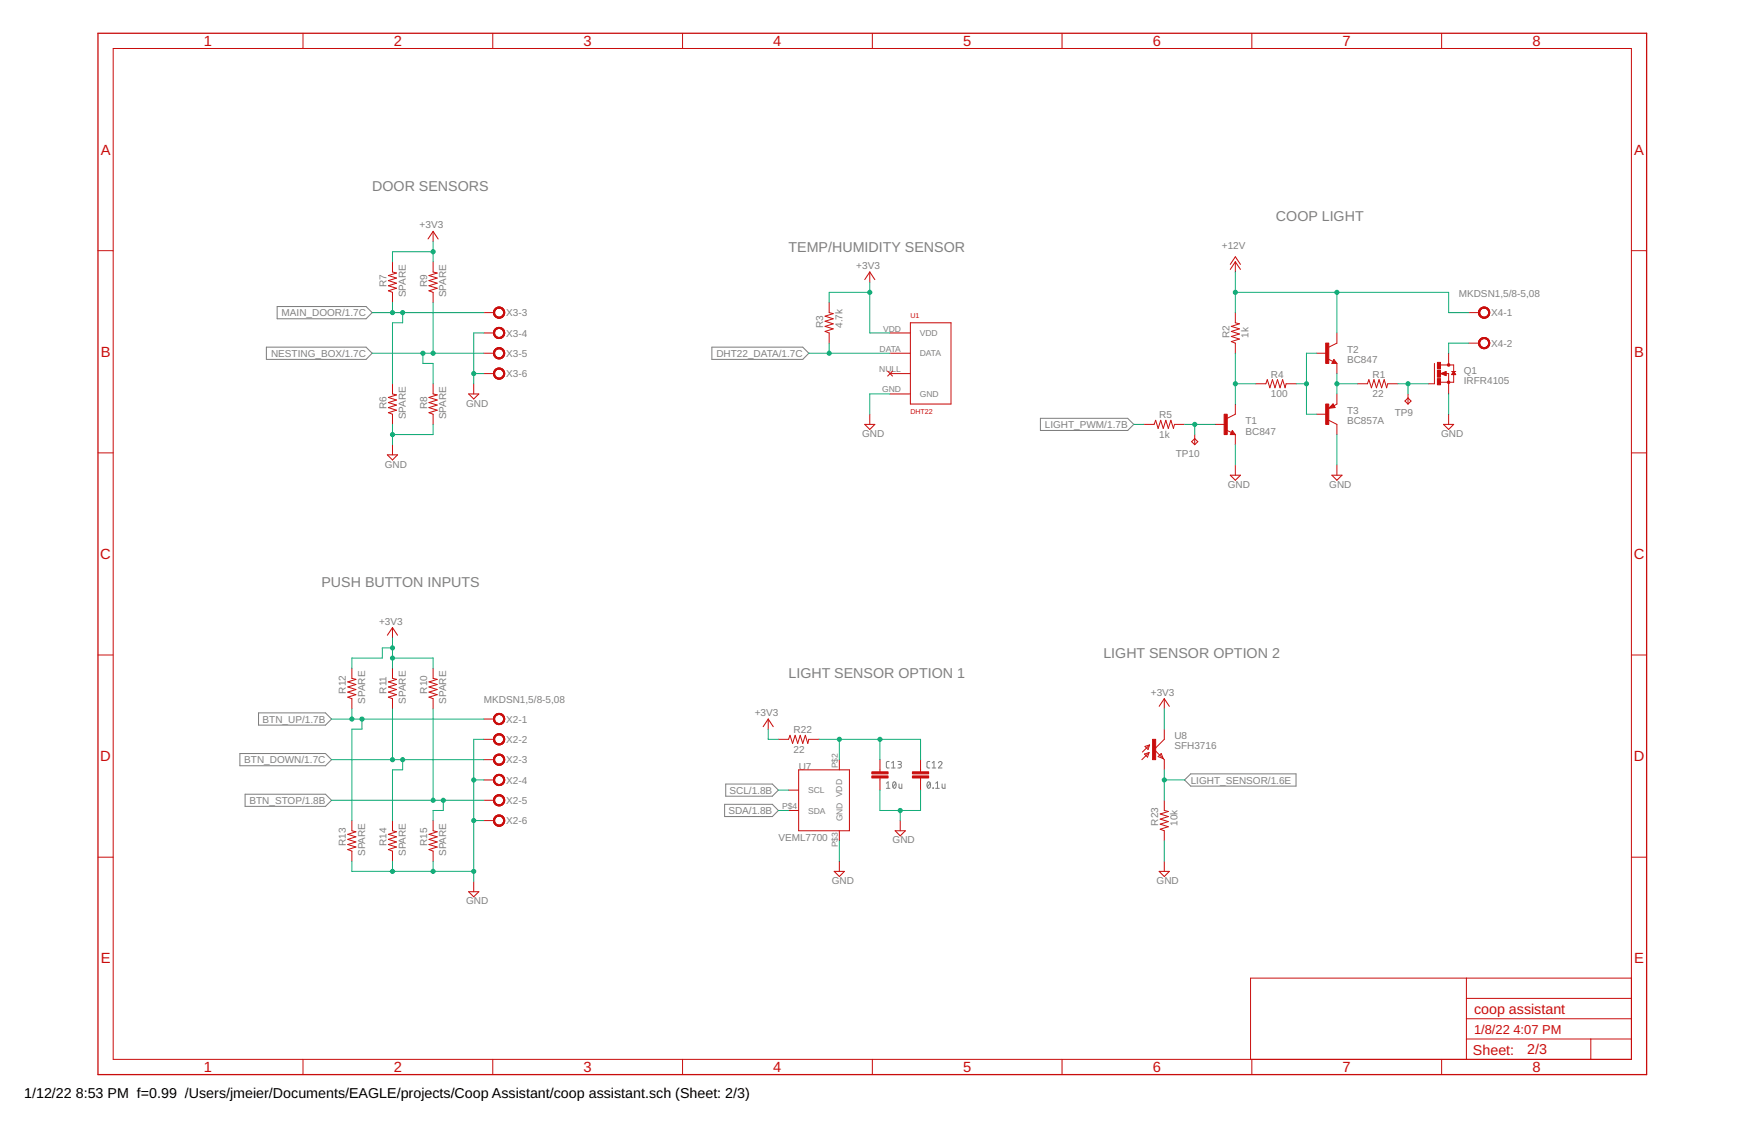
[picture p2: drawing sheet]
<svg xmlns="http://www.w3.org/2000/svg" width="432mm" height="279mm" viewBox="0 0 432 279" stroke-linecap="round" stroke-linejoin="round" font-family="sans-serif">
<g fill="none" stroke="#808080" stroke-width=".25">
<path d="M68.6 75.9h22l1.5 1.5-1.5 1.5h-22zM66 85.9h24.6l1.5 1.5-1.5 1.5h-24.6zM176.3 85.9h22.5l1.5 1.5-1.5 1.5h-22.5zM257.6 103.5h21.6l1.5 1.5-1.5 1.5h-21.6zM64 176.4h16.6l1.5 1.5-1.5 1.6h-16.6zM59.4 186.5h21.2l1.5 1.5-1.5 1.5h-21.2zM60.7 196.6h19.9l1.5 1.5-1.5 1.5h-19.9zM179.4 199.1h11.8l1.5 1.5-1.5 1.5h-11.8zM179.7 194h11.5l1.5 1.5-1.5 1.5h-11.5zM219.5 195.1h.8M219.5 193.8l.4-.3v1.6M220.2 188.4l-.5 .1-.2 .3v1l.2 .2 .5 .1"/>
<path d="M220.7 190.1h.9M220.7 188.8l.5-.4v1.7M221.2 193.6l.2-.1a.95 .95 0 0 1 0 1.6 1 1 0 0 1-.2-1.5zM221.8 193.8l-.7 .9M222.3 188.4h.5a.36 .36 0 0 1 .4 .4 .36 .36 0 0 1-.4 .4h-.3M222.6 194v.9l.2 .2h.5v-1.1M222.7 189.2a.44 .44 0 0 1 .5 .4 .44 .44 0 0 1-.5 .5h-.4M229.7 193.6l.3-.1a.95 .95 0 0 1 0 1.6 1 1 0 0 1-.3-1.5zM230.2 188.4l-.5 .1-.2 .3v1l.2 .2 .5 .1M230.3 193.8l-.7 .9M230.8 190.1h.9M230.8 188.8l.4-.4v1.7"/>
<path d="M231 195l.1 .1zM231.7 195.1h.9M231.7 193.8l.4-.3v1.6M232.3 188.8a.44 .44 0 0 1 .7-.3 .44 .44 0 0 1 .1 .7l-.8 .9h.9M233.3 194v.9l.2 .2h.5v-1.1M293.3 193l1.5-1.5h26.1v3h-26.1z"/>
</g>
<g fill="#c90d0c" stroke="#c90d0c" stroke-width=".25">
<path d="M122.6 76.4a1.38 1.38 0 0 1 2.2 .3 1.38 1.38 0 0 1-.9 2 1.38 1.38 0 0 1-1.7-1.3h.2a1.13 1.13 0 0 1 1.7-1 1.13 1.13 0 0 1 .2 1.9 1.13 1.13 0 0 1-1.8-.6l-.1-.3h-.2z" fill-rule="evenodd"/>
<path d="M122.6 76.4a1.38 1.38 0 0 1 2.2 .3 1.38 1.38 0 0 1-.9 2 1.38 1.38 0 0 1-1.7-1.3h.2a1.13 1.13 0 0 1 1.7-1 1.13 1.13 0 0 1 .2 1.9 1.13 1.13 0 0 1-1.8-.6l-.1-.3h-.2z" fill-rule="evenodd"/>
<path d="M122.6 76.4a1.38 1.38 0 0 1 2.2 .3 1.38 1.38 0 0 1-.9 2 1.38 1.38 0 0 1-1.7-1.3h.2a1.13 1.13 0 0 1 1.7-1 1.13 1.13 0 0 1 .2 1.9 1.13 1.13 0 0 1-1.8-.6l-.1-.3h-.2z" fill-rule="evenodd"/>
<path d="M122.6 81.4a1.38 1.38 0 0 1 2.2 .3 1.38 1.38 0 0 1-.9 2 1.38 1.38 0 0 1-1.7-1.3h.2a1.13 1.13 0 0 1 1.7-.9 1.13 1.13 0 0 1 .2 1.9 1.13 1.13 0 0 1-1.8-.7l-.1-.3h-.2z" fill-rule="evenodd"/>
<path d="M122.6 81.4a1.38 1.38 0 0 1 2.2 .3 1.38 1.38 0 0 1-.9 2 1.38 1.38 0 0 1-1.7-1.3h.2a1.13 1.13 0 0 1 1.7-.9 1.13 1.13 0 0 1 .2 1.9 1.13 1.13 0 0 1-1.8-.7l-.1-.3h-.2z" fill-rule="evenodd"/>
<path d="M122.6 81.4a1.38 1.38 0 0 1 2.2 .3 1.38 1.38 0 0 1-.9 2 1.38 1.38 0 0 1-1.7-1.3h.2a1.13 1.13 0 0 1 1.7-.9 1.13 1.13 0 0 1 .2 1.9 1.13 1.13 0 0 1-1.8-.7l-.1-.3h-.2z" fill-rule="evenodd"/>
<path d="M122.6 86.5a1.38 1.38 0 0 1 2.2 .2 1.38 1.38 0 0 1-.9 2.1 1.38 1.38 0 0 1-1.7-1.4h.2a1.13 1.13 0 0 1 1.7-.9 1.13 1.13 0 0 1 .2 1.9 1.13 1.13 0 0 1-1.8-.7l-.1-.3h-.2z" fill-rule="evenodd"/>
<path d="M122.6 86.5a1.38 1.38 0 0 1 2.2 .2 1.38 1.38 0 0 1-.9 2.1 1.38 1.38 0 0 1-1.7-1.4h.2a1.13 1.13 0 0 1 1.7-.9 1.13 1.13 0 0 1 .2 1.9 1.13 1.13 0 0 1-1.8-.7l-.1-.3h-.2z" fill-rule="evenodd"/>
<path d="M122.6 86.5a1.38 1.38 0 0 1 2.2 .2 1.38 1.38 0 0 1-.9 2.1 1.38 1.38 0 0 1-1.7-1.4h.2a1.13 1.13 0 0 1 1.7-.9 1.13 1.13 0 0 1 .2 1.9 1.13 1.13 0 0 1-1.8-.7l-.1-.3h-.2z" fill-rule="evenodd"/>
<path d="M122.6 91.5a1.38 1.38 0 0 1 2.2 .2 1.38 1.38 0 0 1-.9 2.1 1.38 1.38 0 0 1-1.7-1.3h.2a1.13 1.13 0 0 1 1.7-1 1.13 1.13 0 0 1 .2 1.9 1.13 1.13 0 0 1-1.8-.7l-.1-.2h-.2z" fill-rule="evenodd"/>
<path d="M122.6 91.5a1.38 1.38 0 0 1 2.2 .2 1.38 1.38 0 0 1-.9 2.1 1.38 1.38 0 0 1-1.7-1.3h.2a1.13 1.13 0 0 1 1.7-1 1.13 1.13 0 0 1 .2 1.9 1.13 1.13 0 0 1-1.8-.7l-.1-.2h-.2z" fill-rule="evenodd"/>
<path d="M122.6 91.5a1.38 1.38 0 0 1 2.2 .2 1.38 1.38 0 0 1-.9 2.1 1.38 1.38 0 0 1-1.7-1.3h.2a1.13 1.13 0 0 1 1.7-1 1.13 1.13 0 0 1 .2 1.9 1.13 1.13 0 0 1-1.8-.7l-.1-.2h-.2z" fill-rule="evenodd"/>
<path d="M122.6 177a1.38 1.38 0 0 1 2.2 .2 1.38 1.38 0 0 1-.9 2.1 1.38 1.38 0 0 1-1.7-1.4h.2a1.13 1.13 0 0 1 1.7-.9 1.13 1.13 0 0 1 .2 1.9 1.13 1.13 0 0 1-1.8-.7l-.1-.3h-.2z" fill-rule="evenodd"/>
<path d="M122.6 177a1.38 1.38 0 0 1 2.2 .2 1.38 1.38 0 0 1-.9 2.1 1.38 1.38 0 0 1-1.7-1.4h.2a1.13 1.13 0 0 1 1.7-.9 1.13 1.13 0 0 1 .2 1.9 1.13 1.13 0 0 1-1.8-.7l-.1-.3h-.2z" fill-rule="evenodd"/>
<path d="M122.6 177a1.38 1.38 0 0 1 2.2 .2 1.38 1.38 0 0 1-.9 2.1 1.38 1.38 0 0 1-1.7-1.4h.2a1.13 1.13 0 0 1 1.7-.9 1.13 1.13 0 0 1 .2 1.9 1.13 1.13 0 0 1-1.8-.7l-.1-.3h-.2z" fill-rule="evenodd"/>
<path d="M122.6 182a1.38 1.38 0 0 1 2.2 .3 1.38 1.38 0 0 1-.9 2 1.38 1.38 0 0 1-1.7-1.3h.2a1.13 1.13 0 0 1 1.7-1 1.13 1.13 0 0 1 .2 1.9 1.13 1.13 0 0 1-1.8-.7l-.1-.2h-.2z" fill-rule="evenodd"/>
<path d="M122.6 182a1.38 1.38 0 0 1 2.2 .3 1.38 1.38 0 0 1-.9 2 1.38 1.38 0 0 1-1.7-1.3h.2a1.13 1.13 0 0 1 1.7-1 1.13 1.13 0 0 1 .2 1.9 1.13 1.13 0 0 1-1.8-.7l-.1-.2h-.2z" fill-rule="evenodd"/>
<path d="M122.6 182a1.38 1.38 0 0 1 2.2 .3 1.38 1.38 0 0 1-.9 2 1.38 1.38 0 0 1-1.7-1.3h.2a1.13 1.13 0 0 1 1.7-1 1.13 1.13 0 0 1 .2 1.9 1.13 1.13 0 0 1-1.8-.7l-.1-.2h-.2z" fill-rule="evenodd"/>
<path d="M122.6 187a1.38 1.38 0 0 1 2.2 .3 1.38 1.38 0 0 1-.9 2 1.38 1.38 0 0 1-1.7-1.3h.2a1.13 1.13 0 0 1 1.7-.9 1.13 1.13 0 0 1 .2 1.9 1.13 1.13 0 0 1-1.8-.7l-.1-.3h-.2z" fill-rule="evenodd"/>
<path d="M122.6 187a1.38 1.38 0 0 1 2.2 .3 1.38 1.38 0 0 1-.9 2 1.38 1.38 0 0 1-1.7-1.3h.2a1.13 1.13 0 0 1 1.7-.9 1.13 1.13 0 0 1 .2 1.9 1.13 1.13 0 0 1-1.8-.7l-.1-.3h-.2z" fill-rule="evenodd"/>
<path d="M122.6 187a1.38 1.38 0 0 1 2.2 .3 1.38 1.38 0 0 1-.9 2 1.38 1.38 0 0 1-1.7-1.3h.2a1.13 1.13 0 0 1 1.7-.9 1.13 1.13 0 0 1 .2 1.9 1.13 1.13 0 0 1-1.8-.7l-.1-.3h-.2z" fill-rule="evenodd"/>
<path d="M122.6 192.1a1.38 1.38 0 0 1 2.2 .2 1.38 1.38 0 0 1-.9 2.1 1.38 1.38 0 0 1-1.7-1.4h.2a1.13 1.13 0 0 1 1.7-.9 1.13 1.13 0 0 1 .2 1.9 1.13 1.13 0 0 1-1.8-.7l-.1-.3h-.2z" fill-rule="evenodd"/>
<path d="M122.6 192.1a1.38 1.38 0 0 1 2.2 .2 1.38 1.38 0 0 1-.9 2.1 1.38 1.38 0 0 1-1.7-1.4h.2a1.13 1.13 0 0 1 1.7-.9 1.13 1.13 0 0 1 .2 1.9 1.13 1.13 0 0 1-1.8-.7l-.1-.3h-.2z" fill-rule="evenodd"/>
<path d="M122.6 192.1a1.38 1.38 0 0 1 2.2 .2 1.38 1.38 0 0 1-.9 2.1 1.38 1.38 0 0 1-1.7-1.4h.2a1.13 1.13 0 0 1 1.7-.9 1.13 1.13 0 0 1 .2 1.9 1.13 1.13 0 0 1-1.8-.7l-.1-.3h-.2z" fill-rule="evenodd"/>
<path d="M122.6 197.1a1.38 1.38 0 0 1 2.2 .2 1.38 1.38 0 0 1-.9 2.1 1.38 1.38 0 0 1-1.7-1.3h.2a1.13 1.13 0 0 1 1.7-1 1.13 1.13 0 0 1 .2 1.9 1.13 1.13 0 0 1-1.8-.7l-.1-.2h-.2z" fill-rule="evenodd"/>
<path d="M122.6 197.1a1.38 1.38 0 0 1 2.2 .2 1.38 1.38 0 0 1-.9 2.1 1.38 1.38 0 0 1-1.7-1.3h.2a1.13 1.13 0 0 1 1.7-1 1.13 1.13 0 0 1 .2 1.9 1.13 1.13 0 0 1-1.8-.7l-.1-.2h-.2z" fill-rule="evenodd"/>
<path d="M122.6 197.1a1.38 1.38 0 0 1 2.2 .2 1.38 1.38 0 0 1-.9 2.1 1.38 1.38 0 0 1-1.7-1.3h.2a1.13 1.13 0 0 1 1.7-1 1.13 1.13 0 0 1 .2 1.9 1.13 1.13 0 0 1-1.8-.7l-.1-.2h-.2z" fill-rule="evenodd"/>
<path d="M122.6 202.1a1.38 1.38 0 0 1 2.2 .3 1.38 1.38 0 0 1-.9 2 1.38 1.38 0 0 1-1.7-1.3h.2a1.13 1.13 0 0 1 1.7-1 1.13 1.13 0 0 1 .2 1.9 1.13 1.13 0 0 1-1.8-.6l-.1-.3h-.2z" fill-rule="evenodd"/>
<path d="M122.6 202.1a1.38 1.38 0 0 1 2.2 .3 1.38 1.38 0 0 1-.9 2 1.38 1.38 0 0 1-1.7-1.3h.2a1.13 1.13 0 0 1 1.7-1 1.13 1.13 0 0 1 .2 1.9 1.13 1.13 0 0 1-1.8-.6l-.1-.3h-.2z" fill-rule="evenodd"/>
<path d="M122.6 202.1a1.38 1.38 0 0 1 2.2 .3 1.38 1.38 0 0 1-.9 2 1.38 1.38 0 0 1-1.7-1.3h.2a1.13 1.13 0 0 1 1.7-1 1.13 1.13 0 0 1 .2 1.9 1.13 1.13 0 0 1-1.8-.6l-.1-.3h-.2z" fill-rule="evenodd"/>
<path d="M366.5 76.4a1.38 1.38 0 0 1 2.1 .3 1.38 1.38 0 0 1-.8 2 1.38 1.38 0 0 1-1.7-1.3h.2a1.14 1.14 0 0 1 1.6-1.1 1.14 1.14 0 0 1 .3 1.9 1.14 1.14 0 0 1-1.8-.5l-.1-.3h-.2z" fill-rule="evenodd"/>
<path d="M366.5 76.4a1.38 1.38 0 0 1 2.1 .3 1.38 1.38 0 0 1-.8 2 1.38 1.38 0 0 1-1.7-1.3h.2a1.14 1.14 0 0 1 1.6-1.1 1.14 1.14 0 0 1 .3 1.9 1.14 1.14 0 0 1-1.8-.5l-.1-.3h-.2z" fill-rule="evenodd"/>
<path d="M366.5 76.4a1.38 1.38 0 0 1 2.1 .3 1.38 1.38 0 0 1-.8 2 1.38 1.38 0 0 1-1.7-1.3h.2a1.14 1.14 0 0 1 1.6-1.1 1.14 1.14 0 0 1 .3 1.9 1.14 1.14 0 0 1-1.8-.5l-.1-.3h-.2z" fill-rule="evenodd"/>
<path d="M366.5 84a1.38 1.38 0 0 1 2.1 .2 1.38 1.38 0 0 1-.8 2.1 1.38 1.38 0 0 1-1.7-1.4h.2a1.14 1.14 0 0 1 1.6-1.1 1.14 1.14 0 0 1 .3 1.9 1.14 1.14 0 0 1-1.8-.5l-.1-.3h-.2z" fill-rule="evenodd"/>
<path d="M366.5 84a1.38 1.38 0 0 1 2.1 .2 1.38 1.38 0 0 1-.8 2.1 1.38 1.38 0 0 1-1.7-1.4h.2a1.14 1.14 0 0 1 1.6-1.1 1.14 1.14 0 0 1 .3 1.9 1.14 1.14 0 0 1-1.8-.5l-.1-.3h-.2z" fill-rule="evenodd"/>
<path d="M366.5 84a1.38 1.38 0 0 1 2.1 .2 1.38 1.38 0 0 1-.8 2.1 1.38 1.38 0 0 1-1.7-1.4h.2a1.14 1.14 0 0 1 1.6-1.1 1.14 1.14 0 0 1 .3 1.9 1.14 1.14 0 0 1-1.8-.5l-.1-.3h-.2z" fill-rule="evenodd"/>
<circle cx="358.7" cy="90.3" r=".33"/>
<circle cx="358.7" cy="94.6" r=".33"/>
</g>
<g fill="none" stroke="#c90d0c" stroke-width=".25">
<path d="M28 12h375.9v250.2h-375.9zM75 8.2v3.8M122 8.2v3.8M169 8.2v3.8M216 8.2v3.8M263 8.2v3.8M309.9 8.2v3.8M356.9 8.2v3.8M107.2 57.3v2.5M107.2 57.3l1.3 1.8M107.2 57.3l-1.2 1.8M24.3 62h3.7"/>
<path d="M97.2 64.8v2.5l1 .3-2 .6 2 .6-2 .6 2 .7-2 .6 2 .6-2 .7 1 .3v2.6M107.2 64.8v2.5l1 .3-2 .6 2 .6-2 .6 2 .7-2 .6 2 .6-2 .7 1 .3v2.6M119.8 77.4h2.5M205.3 74.9v2.5l1 .2-2 .7 2 .6-2 .6 2 .6-2 .7 2 .6-2 .6 1 .4v2.5M215.3 67.3v2.5M215.3 67.3l1.3 1.9M215.3 67.3l-1.2 1.9M225.4 79.9h10.1v20.1h-10.1zM304.6 65.4l1.3-1.9 1.2 1.9M305.9 64.8l1.2 1.9M305.9 64.8l-1.3 1.9M305.9 64.8v2.5"/>
<path d="M305.9 77.4v2.5l1 .2-2 .7 2 .6-2 .6 2 .7-2 .6 2 .6-2 .6 1 .4v2.5M363.7 77.4h2.5M403.9 62h3.8M97.2 95v2.5l1 .2-2 .7 2 .6-2 .6 2 .6-2 .7 2 .6-2 .6 1 .4v2.5M107.2 95v2.5l1 .2-2 .7 2 .6-2 .6 2 .6-2 .7 2 .6-2 .6 1 .4v2.5M116 97.5h2.6l-1.3 1.2zM117.3 95v2.5M119.8 82.4h2.5M119.8 87.4h2.5M119.8 92.5h2.5M219.8 91.8l1.2 1.3M220.4 82.4h5"/>
<path d="M220.4 87.4h5M220.4 92.5h5M220.4 97.5h5M221 91.8l-1.2 1.3M305.9 100v2.5l-2.1 1M310.9 95h2.5l.4-1 .6 2 .6-2 .7 2 .6-2 .6 2 .7-2 .6 2 .2-1h2.6M326 87.4h2.5M328.8 88.8l1.2 .7M330.1 99.9l.5 1-1.6 .1zM330.3 88.9l.7 1h-1.2zM330.3 89.4l.1 .3h-.4l.3-.5 .5 .6h-.8M331 82.4v2.5l-2 1"/>
<path d="M331 89.9v2.6M331 97.5v2.5l-.7 .4M336 95h2.6l.3-1 .7 2 .6-2 .6 2 .6-2 .7 2 .6-2 .6 2 .3-1h2.5M347.9 99.3l.7-.8 .8 .8-.8 .7zM348.6 97.5v2.5M355.2 89.9v5.1h-1.6M356.5 92.5h2.2v5M356.7 90.3h3.2v1.6M356.8 92.5l1.2-.6v1.1zM356.9 92.5h1.1M356.9 92.4h1.1M357.2 92.6h.8"/>
<path d="M357.2 92.3h.8M357.5 92.8h.5M357.5 92.2h.5M357.8 92h.2M357.8 92.9h.2M358.7 87.4v2.9M359.4 91.9h1M359.5 92.6h.9M359.5 92.5h.8M359.6 92.4h.6M359.7 92.3h.5M359.8 92.2h.3"/>
<path d="M359.9 92h.1M359.9 92.6v2h-3.2M359.9 91.9l.5 .8h-1zM363.7 84.9h2.5M24.3 112.1h3.7M95.9 112.6h2.5l-1.2 1.2zM97.2 110v2.6M214.1 105h2.5l-1.3 1.3zM215.3 102.5v2.5M283.2 105h2.5l.4-1 .6 2 .7-2 .6 2 .6-2 .7 2 .6-2 .6 2 .3-1h2.5M295 109.3l.8-.8 .8 .8-.8 .7zM295.8 107.5v2.5"/>
<path d="M300.8 105h2.5M303.7 106.4l1.2 .6M304.6 117.6h2.5l-1.2 1.3zM305.1 106.5l.8 1h-1.3zM305.1 107l.1 .3h-.3l.2-.5 .5 .6h-.7M305.9 107.5v2.5M305.9 115.1v2.5M326 102.5h2.5M329 104l2 1v2.5M329.8 117.6h2.5l-1.3 1.3zM330 100.6h-.4l.4-.2 .3 .4-1.1 .1 .8-.8 .4 .7M331 115.1v2.5"/>
<path d="M357.4 105h2.5l-1.2 1.3zM358.7 102.5v2.5M403.9 112.1h3.8M97.2 155.3v2.5M97.2 155.3l1.2 1.9M97.2 155.3l-1.3 1.9M24.3 162.1h3.7M87.1 165.4v2.5l1 .2-2 .7 2 .6-2 .6 2 .6-2 .7 2 .6-2 .6 1 .4v2.5M97.2 165.4v2.5l1 .2-2 .7 2 .6-2 .6 2 .6-2 .7 2 .6-2 .6 1 .4v2.5M107.2 165.4v2.5l1 .2-2 .7 2 .6-2 .6 2 .6-2 .7 2 .6-2 .6 1 .4v2.5M119.8 177.9h2.5M190.2 177.9l1.3 1.9"/>
<path d="M190.2 177.9l-1.2 1.9M190.2 177.9v2.5M288.3 172.9v2.5M288.3 172.9l1.2 1.9M288.3 172.9l-1.3 1.9M403.9 162.1h3.8M119.8 183h2.5M119.8 188h2.5M119.8 193h2.5M119.8 198.1h2.5M192.7 183h2.5l.4-1 .6 2 .7-2 .6 2 .6-2 .7 2 .6-2 .6 2 .3-1h2.5M195.2 195.5h2.5"/>
<path d="M197.7 190.5h12.6v15.1h-12.6zM207.8 188v2.5M217.9 188v3M217.9 192.5v3M227.9 188v3M227.9 192.5v3M283.4 186.6l1.1-.4-.4 1.2zM283.5 184.7l1.1-.3-.4 1.1zM284.5 186.2l-1.8 1.8M284.6 184.4l-1.7 1.7M287.5 186.5l.5 1.2-1.3-.5zM288.3 180.4v2.6l-2.6 2.5 2.6 2.5v2.5"/>
<path d="M288.3 198.1v2.5l1 .2-2 .6 2 .7-2 .6 2 .6-2 .7 2 .6-2 .6 1 .4v2.5M24.3 212.1h3.7M87.1 203.1v2.5l1 .2-2 .7 2 .6-2 .6 2 .7-2 .6 2 .6-2 .6 1 .4v2.5M97.2 203.1v2.5l1 .2-2 .7 2 .6-2 .6 2 .7-2 .6 2 .6-2 .6 1 .4v2.5M107.2 203.1v2.5l1 .2-2 .7 2 .6-2 .6 2 .7-2 .6 2 .6-2 .6 1 .4v2.5M117.3 218.2v2.5M119.8 203.1h2.5M195.2 200.6h2.5M206.5 215.6h2.6l-1.3 1.3zM207.8 205.6v2.5M207.8 213.1v2.5M221.6 205.6h2.6l-1.3 1.3z"/>
<path d="M222.9 203.1v2.5M287 215.6h2.5l-1.2 1.3zM288.3 213.1v2.5M403.9 212.1h3.8M116 220.7h2.6l-1.3 1.2zM363.1 257.1h40.8M363.1 242.1v20.1M363.1 252.1h40.8M363.1 247.1h40.8M393.9 257.1v5.1M403.9 242.1h-94.3v20.1M75 262.2v3.7"/>
<path d="M122 262.2v3.7M169 262.2v3.7M216 262.2v3.7M263 262.2v3.7M309.9 262.2v3.7M356.9 262.2v3.7"/>
</g>
<g fill="#c90d0c" stroke="#c90d0c" stroke-width=".25">
<path d="M225.9 192h4v.5h-4z"/>
<path d="M225.9 191h4v.5h-4z"/>
<path d="M215.9 192h4v.5h-4z"/>
<path d="M215.9 191h4v.5h-4z"/>
<path d="M285.4 183h.7v5h-.7z"/>
<path d="M303.1 102.5h.7v5h-.7z"/>
<path d="M328.2 84.9h.8v5h-.8z"/>
<path d="M355.9 93.7h.8v1.5h-.8z"/>
<path d="M355.9 89.7h.8v1.5h-.8z"/>
<path d="M355.9 91.6h.8v1.7h-.8z"/>
<path d="M328.2 100h.8v5h-.8z"/>
</g>
<path d="M24.3 8.2h383.4v257.7h-383.4z" fill="none" stroke="#c90d0c" stroke-width=".32"/>
<g fill="none" stroke="#0dab76" stroke-width=".25">
<path d="M107.2 59.8v5M92.1 77.4h27.7M97.2 74.9v2.5M99.7 77.4v2.5h-2.5v15.1M107.2 62.3h-10v2.5M107.2 74.9v12.5M215.3 69.8v12.6h5.1M215.3 72.3h-10v2.6M305.9 72.3h52.8v5.1h5M305.9 67.3v10.1M331 72.3v10.1M92.1 87.4h27.7"/>
<path d="M104.7 87.4v2.5h2.5v5.1M117.3 92.5h2.5M119.8 82.4h-2.5v12.6M200.3 87.4h20.1M205.3 84.9v2.5M220.4 97.5h-5.1v5M305.9 87.4v12.6M305.9 95h5M321 95h2.5M326 87.4h-2.5v15.1h2.5M331 92.5v5M331 95h5"/>
<path d="M346.1 95h7.5M348.6 95v2.5M358.7 97.5v5M363.7 84.9h-5v2.5M97.2 105v5M107.2 105v2.5h-10M280.7 105h2.5M293.3 105h7.5M295.8 105v2.5M305.9 110v5.1M331 107.5v7.6M97.2 157.8v7.6"/>
<path d="M82.1 177.9h37.7M87.1 175.4v2.5M89.6 177.9v2.5h-2.5v22.7M97.2 175.4v12.6M97.2 162.9h10v2.5M97.2 160.3h-2.5v2.6h-7.6v2.5M107.2 175.4v22.7M288.3 175.4v5M82.1 198.1h37.7M82.1 188h37.7M99.7 188v2.5h-2.5v12.6M109.7 198.1v2.5h-2.5v2.5"/>
<path d="M117.3 193h2.5M119.8 183h-2.5v35.2M190.2 180.4v2.6h2.5M192.7 195.5h2.5M202.8 183h25.1v5M207.8 183v5M217.9 183v5M217.9 195.5v5.1h10v-5.1M288.3 193h5M288.3 190.5v7.6M87.1 213.1v2.5h30.2M97.2 213.1v2.5"/>
<path d="M107.2 213.1v2.5M117.3 203.1h2.5M192.7 200.6h2.5M207.8 208.1v5M222.9 200.6v2.5M288.3 208.1v5"/>
</g>
<g fill="#0dab76" stroke="#0dab76" stroke-width=".25">
<circle cx="97.2" cy="107.5" r=".51"/>
<circle cx="117.3" cy="92.5" r=".51"/>
<circle cx="117.3" cy="203.1" r=".51"/>
<circle cx="117.3" cy="193" r=".51"/>
<circle cx="117.3" cy="215.6" r=".51"/>
<circle cx="107.2" cy="215.6" r=".51"/>
<circle cx="97.2" cy="215.6" r=".51"/>
<circle cx="222.9" cy="200.6" r=".51"/>
<circle cx="107.2" cy="62.3" r=".51"/>
<circle cx="97.2" cy="162.9" r=".51"/>
<circle cx="97.2" cy="160.3" r=".51"/>
<circle cx="215.3" cy="72.3" r=".51"/>
<circle cx="97.2" cy="77.4" r=".51"/>
<circle cx="99.7" cy="77.4" r=".51"/>
<circle cx="107.2" cy="87.4" r=".51"/>
<circle cx="104.7" cy="87.4" r=".51"/>
<circle cx="107.2" cy="198.1" r=".51"/>
<circle cx="109.7" cy="198.1" r=".51"/>
<circle cx="87.1" cy="177.9" r=".51"/>
<circle cx="89.6" cy="177.9" r=".51"/>
<circle cx="97.2" cy="188" r=".51"/>
<circle cx="99.7" cy="188" r=".51"/>
<circle cx="205.3" cy="87.4" r=".51"/>
<circle cx="288.3" cy="193" r=".51"/>
<circle cx="217.9" cy="183" r=".51"/>
<circle cx="207.8" cy="183" r=".51"/>
<circle cx="348.6" cy="95" r=".51"/>
<circle cx="295.8" cy="105" r=".51"/>
<circle cx="305.9" cy="95" r=".51"/>
<circle cx="323.5" cy="95" r=".51"/>
<circle cx="331" cy="95" r=".51"/>
<circle cx="331" cy="72.3" r=".51"/>
<circle cx="305.9" cy="72.3" r=".51"/>
</g>
<g font-size="3.6" fill="#c90d0c">
<text x="50.5" y="11.4">1</text>
<text x="97.5" y="11.4">2</text>
<text x="144.5" y="11.4">3</text>
<text x="191.5" y="11.4">4</text>
<text x="238.5" y="11.4">5</text>
<text x="285.4" y="11.4">6</text>
<text x="332.4" y="11.4">7</text>
<text x="379.4" y="11.4">8</text>
<text x="24.9" y="38.3">A</text>
<text x="404.6" y="38.3">A</text>
<text x="24.9" y="88.3">B</text>
<text x="404.6" y="88.3">B</text>
<text x="24.8" y="138.4">C</text>
<text x="404.5" y="138.4">C</text>
<text x="24.8" y="188.4">D</text>
<text x="404.5" y="188.4">D</text>
<text x="24.9" y="238.4">E</text>
<text x="404.6" y="238.4">E</text>
<text x="50.5" y="265.3">1</text>
<text x="97.5" y="265.3">2</text>
<text x="144.5" y="265.3">3</text>
<text x="191.5" y="265.3">4</text>
<text x="238.5" y="265.3">5</text>
<text x="285.4" y="265.3">6</text>
<text x="332.4" y="265.3">7</text>
<text x="379.4" y="265.3">8</text>
</g>
<g font-size="3.5" fill="#808080">
<text x="92.1" y="47.2">DOOR SENSORS</text>
<text x="315.9" y="54.7">COOP LIGHT</text>
<text x="195.2" y="62.3">TEMP/HUMIDITY SENSOR</text>
<text x="79.6" y="145.3">PUSH BUTTON INPUTS</text>
<text x="195.2" y="167.9">LIGHT SENSOR OPTION 1</text>
<text x="273.2" y="162.9">LIGHT SENSOR OPTION 2</text>
</g>
<g font-size="3.5" fill="#c90d0c">
<text x="365" y="250.9">coop assistant</text>
<text x="364.7" y="261">Sheet:</text>
<text x="378.2" y="260.9">2/3</text>
</g>
<g font-size="3.5">
<text x="6" y="271.7">1/12/22</text>
<text x="18.8" y="271.7">8:53 PM f=0.99 /Users/jmeier/Documents/EAGLE/projects/Coop Assistant/coop assistant.sch (Sheet: 2/3)</text>
</g>
<g font-size="3.2" fill="#c90d0c">
<text x="365" y="255.9">1/8/22</text>
<text x="374.7" y="255.9">4:07 PM</text>
</g>
<g font-size="2.5" fill="#808080">
<text x="103.9" y="56.5">+3V3</text>
<text x="302.5" y="61.5">+12V</text>
<text x="95.7" y="71.1" transform="rotate(-90 95.7 71.1)">R7</text>
<text x="105.7" y="71.1" transform="rotate(-90 105.7 71.1)">R9</text>
<text x="212" y="66.6">+3V3</text>
<text x="100.4" y="73.6" transform="rotate(-90 100.4 73.6)">SPARE</text>
<text x="110.5" y="73.6" transform="rotate(-90 110.5 73.6)">SPARE</text>
<text x="361.2" y="73.5">MKDSN1,5/8-5,08</text>
<text x="69.7" y="78.2">MAIN_DOOR/1.7C</text>
<text x="125.3" y="78.3">X3-3</text>
<text x="125.3" y="83.3">X3-4</text>
<text x="203.8" y="81.1" transform="rotate(-90 203.8 81.1)">R3</text>
<text x="208.6" y="81.1" transform="rotate(-90 208.6 81.1)">4.7k</text>
<text x="304.4" y="83.7" transform="rotate(-90 304.4 83.7)">R2</text>
<text x="309.1" y="83.7" transform="rotate(-90 309.1 83.7)">1k</text>
<text x="369.2" y="78.3">X4-1</text>
<text x="67.1" y="88.3">NESTING_BOX/1.7C</text>
<text x="125.3" y="88.3">X3-5</text>
<text x="177.4" y="88.3">DHT22_DATA/1.7C</text>
<text x="333.5" y="89.9">BC847</text>
<text x="333.5" y="87.4">T2</text>
<text x="369.2" y="85.8">X4-2</text>
<text x="125.3" y="93.3">X3-6</text>
<text x="314.7" y="93.5">R4</text>
<text x="339.8" y="93.5">R1</text>
<text x="362.4" y="95">IRFR4105</text>
<text x="362.4" y="92.5">Q1</text>
<text x="95.7" y="101.3" transform="rotate(-90 95.7 101.3)">R6</text>
<text x="105.7" y="101.3" transform="rotate(-90 105.7 101.3)">R8</text>
<text x="115.4" y="100.6">GND</text>
<text x="314.7" y="98.2">100</text>
<text x="339.8" y="98.2">22</text>
<text x="100.4" y="103.8" transform="rotate(-90 100.4 103.8)">SPARE</text>
<text x="110.5" y="103.8" transform="rotate(-90 110.5 103.8)">SPARE</text>
<text x="258.7" y="105.9">LIGHT_PWM/1.7B</text>
<text x="287" y="103.5">R5</text>
<text x="308.4" y="107.5">BC847</text>
<text x="308.4" y="105">T1</text>
<text x="333.5" y="105">BC857A</text>
<text x="333.5" y="102.5">T3</text>
<text x="345.3" y="103">TP9</text>
<text x="213.5" y="108.2">GND</text>
<text x="287" y="108.3">1k</text>
<text x="291.1" y="113.1">TP10</text>
<text x="356.8" y="108.2">GND</text>
<text x="95.3" y="115.7">GND</text>
<text x="304" y="120.7">GND</text>
<text x="329.1" y="120.7">GND</text>
<text x="93.8" y="154.6">+3V3</text>
<text x="85.6" y="171.7" transform="rotate(-90 85.6 171.7)">R12</text>
<text x="95.7" y="171.7" transform="rotate(-90 95.7 171.7)">R11</text>
<text x="105.7" y="171.7" transform="rotate(-90 105.7 171.7)">R10</text>
<text x="284.9" y="172.2">+3V3</text>
<text x="65" y="178.8">BTN_UP/1.7B</text>
<text x="90.4" y="174.2" transform="rotate(-90 90.4 174.2)">SPARE</text>
<text x="100.4" y="174.2" transform="rotate(-90 100.4 174.2)">SPARE</text>
<text x="110.5" y="174.2" transform="rotate(-90 110.5 174.2)">SPARE</text>
<text x="119.8" y="174">MKDSN1,5/8-5,08</text>
<text x="125.3" y="178.8">X2-1</text>
<text x="186.9" y="177.2">+3V3</text>
<text x="125.3" y="183.8">X2-2</text>
<text x="196.5" y="181.5">R22</text>
<text x="290.8" y="185.5">SFH3716</text>
<text x="290.8" y="183">U8</text>
<text x="60.5" y="188.9">BTN_DOWN/1.7C</text>
<text x="125.3" y="188.9">X2-3</text>
<text x="196.5" y="186.2">22</text>
<text x="197.7" y="190.5">U7</text>
<text x="125.3" y="193.9">X2-4</text>
<text x="180.6" y="196.4">SCL/1.8B</text>
<text x="294.8" y="193.9">LIGHT_SENSOR/1.6E</text>
<text x="61.8" y="198.9">BTN_STOP/1.8B</text>
<text x="125.3" y="198.9">X2-5</text>
<text x="125.3" y="204">X2-6</text>
<text x="180.3" y="201.4">SDA/1.8B</text>
<text x="85.6" y="209.4" transform="rotate(-90 85.6 209.4)">R13</text>
<text x="95.7" y="209.4" transform="rotate(-90 95.7 209.4)">R14</text>
<text x="105.7" y="209.4" transform="rotate(-90 105.7 209.4)">R15</text>
<text x="192.7" y="208.1">VEML7700</text>
<text x="221" y="208.7">GND</text>
<text x="286.8" y="204.3" transform="rotate(-90 286.8 204.3)">R23</text>
<text x="291.5" y="204.3" transform="rotate(-90 291.5 204.3)">10k</text>
<text x="90.4" y="211.9" transform="rotate(-90 90.4 211.9)">SPARE</text>
<text x="100.4" y="211.9" transform="rotate(-90 100.4 211.9)">SPARE</text>
<text x="110.5" y="211.9" transform="rotate(-90 110.5 211.9)">SPARE</text>
<text x="205.9" y="218.8">GND</text>
<text x="286.4" y="218.8">GND</text>
<text x="115.4" y="223.8">GND</text>
</g>
<g font-size="2.1" fill="#808080">
<text x="218.6" y="82">VDD</text>
<text x="227.7" y="83.2">VDD</text>
<text x="217.8" y="87.1">DATA</text>
<text x="227.7" y="88.2">DATA</text>
<text x="217.7" y="92.1">NULL</text>
<text x="218.4" y="97.1">GND</text>
<text x="227.7" y="98.2">GND</text>
<text x="207.5" y="190.2" transform="rotate(-90 207.5 190.2)">P$2</text>
<text x="200.1" y="196.3">SCL</text>
<text x="193.6" y="200.2">P$4</text>
<text x="200.1" y="201.3">SDA</text>
<text x="208.6" y="203.3" transform="rotate(-90 208.6 203.3)">GND VDD</text>
<text x="207.5" y="209.7" transform="rotate(-90 207.5 209.7)">P$3</text>
</g>
<g font-size="1.8" fill="#c90d0c">
<text x="225.4" y="78.6">U1</text>
<text x="225.4" y="102.5">DHT22</text>
</g>
</svg>
